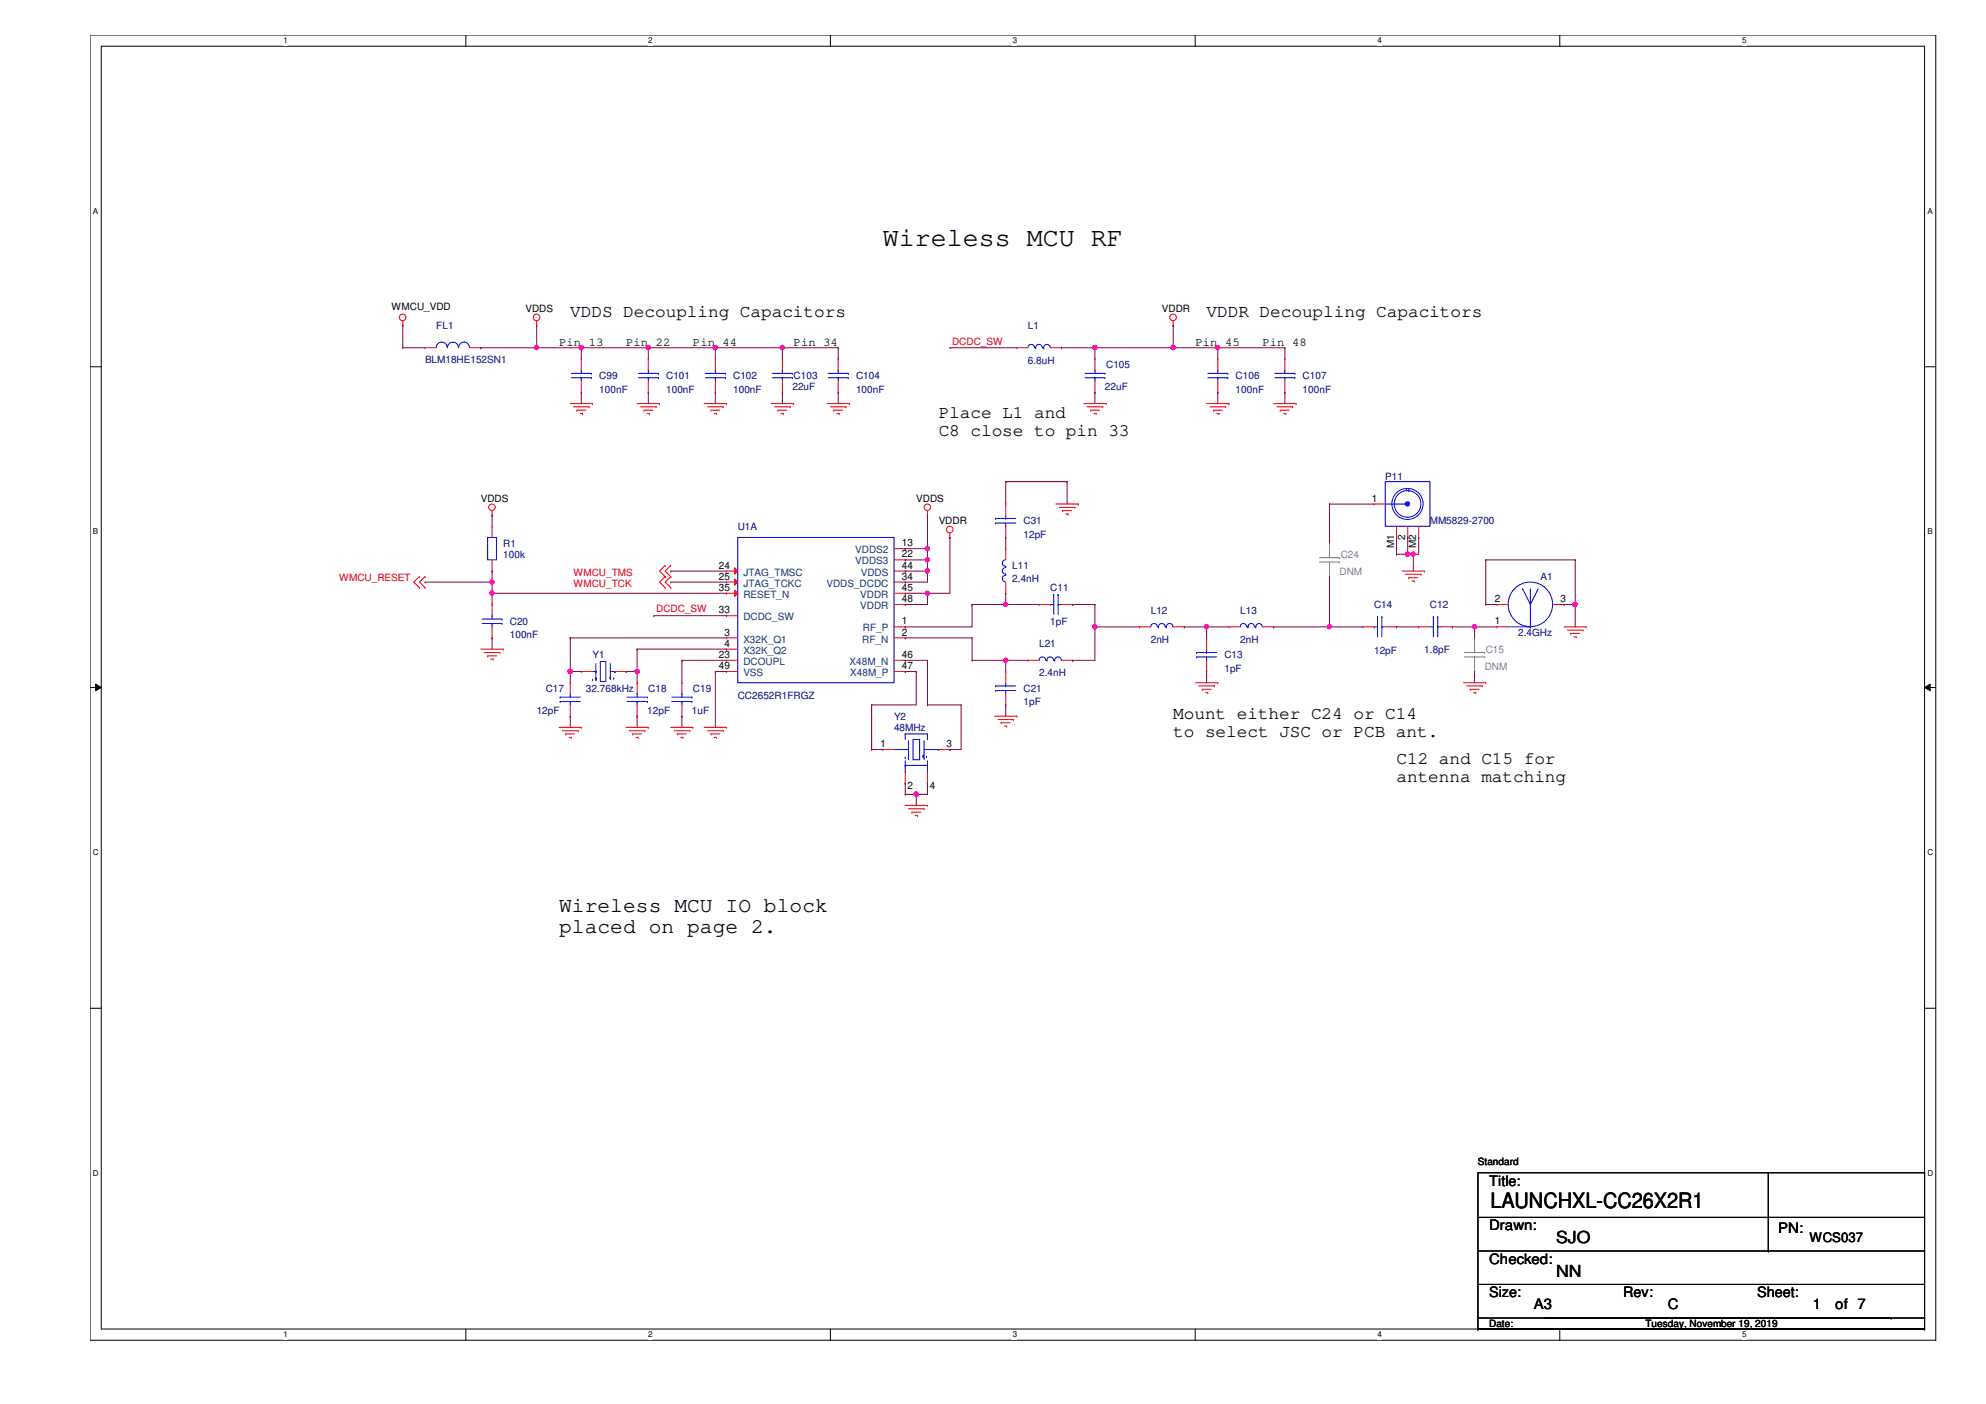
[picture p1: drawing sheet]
<svg xmlns="http://www.w3.org/2000/svg" width="420mm" height="297mm" viewBox="0 0 420 297" stroke-linecap="round" stroke-linejoin="round" font-family="sans-serif">
<path d="M19.1 7.4h390.4v276.1h-390.4zM21.4 9.8h385.8v271.4h-385.8z" fill="none" stroke="#000" stroke-width=".21"/>
<g fill="#fff">
<path d="M60 7.7h.9v1.9h-.9z"/>
<path d="M60 281.4h.9v1.9h-.9z"/>
</g>
<path d="M98.6 7.4v2.4M98.6 281.2v2.3" fill="none" stroke="#000" stroke-width=".21"/>
<g fill="#fff">
<path d="M137.1 7.7h.9v1.9h-.9z"/>
<path d="M137.1 281.4h.9v1.9h-.9z"/>
</g>
<path d="M175.7 7.4v2.4M175.7 281.2v2.3" fill="none" stroke="#000" stroke-width=".21"/>
<g fill="#fff">
<path d="M214.2 7.7h1v1.9h-1z"/>
<path d="M214.2 281.4h1v1.9h-1z"/>
</g>
<path d="M252.9 7.4v2.4M252.9 281.2v2.3" fill="none" stroke="#000" stroke-width=".21"/>
<g fill="#fff">
<path d="M291.4 7.7h1v1.9h-1z"/>
<path d="M291.4 281.4h1v1.9h-1z"/>
</g>
<path d="M330 7.4v2.4M330 281.2v2.3" fill="none" stroke="#000" stroke-width=".21"/>
<g fill="#fff">
<path d="M368.6 7.7h.9v1.9h-.9z"/>
<path d="M368.6 281.4h.9v1.9h-.9z"/>
<path d="M19.6 43.7h1.2v1.9h-1.2z"/>
<path d="M407.8 43.7h1.1v1.9h-1.1z"/>
<path d="M19.6 111.5h1.2v1.9h-1.2z"/>
<path d="M407.8 111.5h1.1v1.9h-1.1z"/>
</g>
<path d="M19.1 77.6h2.3M407.2 77.6h2.3" fill="none" stroke="#000" stroke-width=".21"/>
<g fill="#fff">
<path d="M19.6 179.4h1.3v1.9h-1.3z"/>
<path d="M407.8 179.4h1.2v1.9h-1.2z"/>
</g>
<path d="M19.1 145.5h2.3M20.2 144.7l1.2 .8-1.2 .6zM407.2 145.5l1.1-.8v1.4zM407.2 145.5h2.3" fill="none" stroke="#000" stroke-width=".21"/>
<path d="M20.2 144.7l1.2 .8-1.2 .6zM407.2 145.5l1.1-.8v1.4z" fill="#000"/>
<g fill="#fff">
<path d="M19.6 247.2h1.3v1.9h-1.3z"/>
<path d="M407.8 247.2h1.2v1.9h-1.2z"/>
</g>
<g fill="none" stroke="#000" stroke-width=".21">
<path d="M19.1 213.3h2.3M407.2 213.3h2.3M312.7 248.1h94.5v30.7h-94.5zM312.7 257.6h94.5M374.1 257.6h.1M374.1 248.1v16.6M407.2 257.6h.1M312.7 264.7h94.5M312.7 271.7h94.5M312.7 278.8v2.4M326.9 278.8h73.2M374.1 264.7h.1"/>
<path d="M400.1 278.8h.1M407.2 264.7h.1M407.2 271.7h.1M407.2 278.8h.1M407.2 278.8v2.4M312.7 281.2h.1M312.7 281.2h94.5M407.2 281.2h.1"/>
</g>
<g fill="none" stroke="#f00" stroke-width=".21">
<path d="M85.2 68.8h.1M85.2 67.9v.9M89.9 73.6h.1M89.9 73.6h2.4M99.4 73.6h2.3M101.7 73.6h.1M113.5 68.8h.1M113.5 67.9v.9M137.2 75.9h.1M137.2 75.9v2.4M151.3 75.9h.1M151.3 75.9v2.4"/>
<path d="M165.5 75.9h.1M165.5 75.9v2.4M177.3 75.9h.1M177.3 75.9v2.4M215.1 73.6h.1M215.1 73.6h2.4M222.2 73.6h2.4M224.6 73.6h.1M231.6 75.9h.1M231.6 75.9v2.4M248.2 68.8h.1M248.2 67.9v.9"/>
<path d="M257.6 75.9h.1M257.6 75.9v2.4M120.7 85.4h4.6M121.3 86.1h3.3M122 86.8h.1M122 86.8h2M122.8 87.5h.4M123.2 87.5h.1M124.6 86.1h.1M125.3 85.4h.1M134.8 85.4h4.7M135.5 86.1h3.3"/>
<path d="M136.2 86.8h.1M136.2 86.8h1.9M136.9 87.5h.5M137.2 83h.1M137.2 80.6v2.4M137.4 87.5h.1M138.8 86.1h.1M139.5 85.4h.1M149 85.4h4.7M149.7 86.1h3.3M150.4 86.8h.1M150.4 86.8h1.9"/>
<path d="M151.1 87.5h.5M151.3 83h.1M151.3 80.6v2.4M151.6 87.5h.1M153 86.1h.1M153.7 85.4h.1M163.2 85.4h4.7M163.9 86.1h3.3M164.5 86.8h.1M164.5 86.8h2M165.3 87.5h.4M165.5 83h.1"/>
<path d="M165.5 80.6v2.4M165.7 87.5h.1M167.2 86.1h.1M167.9 85.4h.1M175 85.4h4.7M175.7 86.1h3.3M176.4 86.8h.1M176.4 86.8h1.9M177.1 87.5h.4M177.3 83h.1M177.3 80.6v2.4M177.5 87.5h.1"/>
<path d="M179 86.1h.1M179.7 85.4h.1M229.3 85.4h4.7M230 86.1h3.3M230.7 86.8h.1M230.7 86.8h1.9M231.4 87.5h.5M231.6 83h.1M231.6 80.6v2.4M231.9 87.5h.1M233.3 86.1h.1M234 85.4h.1"/>
<path d="M255.3 85.4h4.7M256 86.1h3.3M256.7 86.8h.1M256.7 86.8h1.9M257.4 87.5h.5M257.6 83h.1M257.6 80.6v2.4M257.9 87.5h.1M259.3 86.1h.1M260 85.4h.1M269.5 85.4h4.7M270.2 86.1h3.3"/>
<path d="M270.8 86.8h.1M270.8 86.8h2M271.6 87.5h.4M272 87.5h.1M273.5 86.1h.1M274.2 85.4h.1M104.1 109h.1M104.1 108v1M140.7 119.6h.1M140.7 119.6l-1.2 1.2 1.2 1.2M141.9 119.6h.1M141.9 119.6l-1.2 1.2 1.2 1.2"/>
<path d="M196.2 109h.1M196.2 108v1M201 113.7h.1M201 112.8v.9M212.8 116.1h.1M212.8 113.7h.1M212.8 106.6h.1M212.8 106.6v2.4M212.8 111.3v2.4M212.8 116.1v2.3M223.4 106.6h4.7M224.1 107.4h3.3"/>
<path d="M224.8 108h.1M224.8 108h1.9M225.5 108.8h.5M226 108.8h.1M227.4 107.4h.1M228.1 106.6h.1M88.7 122h.1M88.7 124.3h.1M88.7 122l-1.2 1.1 1.2 1.2M89.9 122h.1M89.9 124.3h.1M89.9 122l-1.2 1.1 1.2 1.2"/>
<path d="M101.7 137.3h4.8M102.4 138h3.3M103.2 138.8h.1M103.2 138.8h1.8M103.8 139.4h.6M104.1 127.9h.1M104.1 135h.1M104.1 127.9v2.4M104.1 132.6v2.4M104.4 139.4h.1M105.7 138h.1M106.5 137.3h.1"/>
<path d="M140.7 122h.1M140.7 124.3h.1M140.7 122l-1.2 1.1 1.2 1.2M141.9 122h.1M141.9 124.3h.1M141.9 122l-1.2 1.1 1.2 1.2M212.8 125.5h.1M212.8 123.1v2.4M219.8 127.9h.1M219.8 127.9h2.4M224.6 127.9h2.3M226.9 127.9h.1"/>
<path d="M241.1 132.6h.1M241.1 132.6h2.4M248.2 132.6h2.4M250.6 132.6h.1M260 132.6h.1M260 132.6h2.4M267.1 132.6h2.4M269.5 132.6h.1M288.3 132.6h.1M288.3 132.6h2.4M293.1 132.6h2.3M295.4 132.6h.1"/>
<path d="M296.6 120.8h4.7M297.3 121.5h3.4M298 122.2h.1M298 122.2h1.9M298.7 122.9h.5M299.2 122.9h.1M300.1 132.6h.1M300.1 132.6h2.4M300.7 121.5h.1M301.3 120.8h.1M304.9 132.6h2.4M307.3 132.6h.1"/>
<path d="M316.7 127.9h.1M316.7 132.6h.1M316.7 132.6h2.4M316.7 127.9h2.4M328.5 127.9h2.4M330.9 127.9h.1M330.9 132.6h4.7M331.6 133.3h3.3M332.3 134h.1M332.3 134h1.9M333 134.7h.5M333.5 134.7h.1"/>
<path d="M334.9 133.3h.1M335.6 132.6h.1M118.3 153.9h4.7M119 154.6h3.3M119.7 155.3h.1M119.7 155.3h1.9M120.4 156h.5M120.7 144.4h.1M120.7 151.5h.1M120.7 144.4v2.4M120.7 149.1v2.4M120.9 156h.1"/>
<path d="M122.3 154.6h.1M123 153.9h.1M123 142.1h.1M123 142.1h2.3M130.1 142.1h2.4M132.5 142.1h.1M132.5 153.9h4.7M133.1 154.6h3.3M133.9 155.3h.1M133.9 155.3h1.9M134.6 156h.4M134.8 144.4h.1"/>
<path d="M134.8 151.5h.1M134.8 144.4v2.4M134.8 149.1v2.4M135 156h.1M136.4 154.6h.1M137.2 153.9h.1M141.9 153.9h4.7M142.6 154.6h3.3M143.3 155.3h.1M143.3 155.3h1.9M144 156h.5M144.5 156h.1"/>
<path d="M145.9 154.6h.1M146.6 153.9h.1M149 153.9h4.7M149.7 154.6h3.3M150.4 155.3h.1M150.4 155.3h1.9M151.1 156h.5M151.6 156h.1M153 154.6h.1M153.7 153.9h.1M186.8 158.6h.1M186.8 158.6h2.3"/>
<path d="M198.6 158.6h2.4M201 158.6h.1M210.4 151.5h4.7M211.1 152.2h3.3M211.8 152.9h.1M211.8 152.9h1.9M212.5 153.6h.5M212.8 149.1h.1M212.8 142.1h.1M212.8 142.1v2.3M212.8 146.8v2.3M213 153.6h.1"/>
<path d="M214.4 152.2h.1M215.1 151.5h.1M252.9 144.4h4.7M253.6 145.1h3.3M254.3 145.8h.1M254.3 145.8h1.9M255.1 146.6h.4M255.5 146.6h.1M256.9 145.1h.1M257.6 144.4h.1M309.6 144.4h4.7M310.3 145.1h3.3"/>
<path d="M311 145.8h.1M311 145.8h1.9M311.7 146.6h.5M312.2 146.6h.1M313.6 145.1h.1M314.3 144.4h.1M191.5 165.7h.1M191.5 170.4h4.7M191.5 163.3v2.4M192.2 171.1h3.3M192.9 171.8h.1M192.9 171.8h1.9"/>
<path d="M193.6 172.6h.5M194.1 172.6h.1M195.5 171.1h.1M196.2 170.4h.1M196.2 165.7h.1M196.2 163.3v2.4"/>
<circle cx="85.2" cy="67.1" r=".68"/>
<circle cx="113.5" cy="67.2" r=".7"/>
<circle cx="248.2" cy="67.2" r=".7"/>
<circle cx="104.1" cy="107.3" r=".69"/>
<circle cx="196.2" cy="107.3" r=".69"/>
<circle cx="200.9" cy="112" r=".7"/>
</g>
<g fill="none" stroke="#00f" stroke-width=".21">
<path d="M92.3 73.6a1.16 1.16 0 0 1 1.2-1.2 1.16 1.16 0 0 1 1.1 1.2M94.7 73.6a1.16 1.16 0 0 1 1.1-1.2 1.16 1.16 0 0 1 1.2 1.2M97 73.6a1.14 1.14 0 0 1 1.2-1.2 1.14 1.14 0 0 1 1.1 1.2M135 79.9h4.3M135 79h4.3M137.2 79.9h.1M137.2 78.3h.1M137.2 78.3v.7M137.2 79.9v.7M139.3 79.9h.1M139.3 79h.1M149.2 79.9h4.3"/>
<path d="M149.2 79h4.3M151.3 79.9h.1M151.3 78.3h.1M151.3 78.3v.7M151.3 79.9v.7M153.5 79.9h.1M153.5 79h.1M163.4 79.9h4.2M163.4 79h4.2M165.5 79.9h.1M165.5 78.3h.1M165.5 78.3v.7"/>
<path d="M165.5 79.9v.7M167.6 79.9h.1M167.6 79h.1M175.2 79.9h4.3M175.2 79h4.3M177.3 79.9h.1M177.3 78.3h.1M177.3 78.3v.7M177.3 79.9v.7M179.5 79.9h.1M179.5 79h.1M218.8 73.5a.68 .68 0 0 0-.7-.6 .68 .68 0 0 0-.6 .6v.1"/>
<path d="M218.9 73.6h.2M219.1 73.6h.1M220.5 73.5a.68 .68 0 0 0-.7-.6 .68 .68 0 0 0-.7 .6v.1M220.6 73.6h.2M220.8 73.6h.1M222.2 73.5a.68 .68 0 0 0-.7-.6 .68 .68 0 0 0-.7 .7M229.5 79.9h4.3M229.5 79h4.3M231.6 79.9h.1M231.6 78.3h.1M231.6 78.3v.7M231.6 79.9v.7"/>
<path d="M233.8 79.9h.1M233.8 79h.1M255.5 79.9h4.3M255.5 79h4.3M257.6 79.9h.1M257.6 78.3h.1M257.6 78.3v.7M257.6 79.9v.7M259.8 79.9h.1M259.8 79h.1M210.7 109.7h.1M210.7 110.7h.1"/>
<path d="M210.7 109.7h4.2M210.7 110.7h4.2M212.8 118.4a.68 .68 0 0 0-.8 .7 .68 .68 0 0 0 .8 .7M212.8 119.8v.3a.68 .68 0 0 0-.8 .7 .68 .68 0 0 0 .8 .7M212.8 119.8h.1M212.8 109.7h.1M212.8 111.3h.1M212.8 109v.7M212.8 110.7v.6M293.1 101.9h9.4v9.4h-9.4zM293.1 106.6h4.7M297.6 103.3h.1"/>
<path d="M297.6 103.3v.5M297.8 106.6h.1M298 103.8h.1M298 103.3v.5M102 131.9h4.2M102 131h4.2M104.1 131.9h.1M104.1 130.3h.1M104.1 130.3v.7M104.1 131.9v.7M106.2 131.9h.1M106.2 131h.1"/>
<path d="M127 140h1.2v4.2h-1.2zM212.8 121.5v.3a.68 .68 0 0 0-.8 .6 .68 .68 0 0 0 .8 .7M212.8 121.5h.1M222.2 127.9h.1M222.2 127.9h.7M222.9 125.8h.1M222.9 125.8v4.2M223.9 125.8h.1M223.9 127.9h.1M223.9 125.8v4.2M223.9 127.9h.7M244.8 132.6a.68 .68 0 0 0-.7-.7 .68 .68 0 0 0-.6 .7"/>
<path d="M244.9 132.6h.2M245.1 132.6h.1M246.5 132.6a.68 .68 0 0 0-.7-.7 .68 .68 0 0 0-.7 .7M246.5 132.6h.3M246.8 132.6h.1M248.1 132.6a.68 .68 0 0 0-.7-.7 .68 .68 0 0 0-.6 .7M263.7 132.6a.68 .68 0 0 0-.7-.7 .68 .68 0 0 0-.6 .7M263.8 132.6h.2M264 132.6h.1M265.4 132.6a.68 .68 0 0 0-.7-.7 .68 .68 0 0 0-.7 .7M265.4 132.6h.3M265.7 132.6h.1"/>
<path d="M267 132.6a.68 .68 0 0 0-.7-.7 .68 .68 0 0 0-.6 .7M290.7 132.6h.1M290.7 132.6h.7M291.4 130.5h.1M291.4 130.5v4.2M292.4 130.5h.1M292.4 132.6h.1M292.4 132.6h.7M292.4 130.5v4.2M302.5 132.6h.7M303.2 132.6h.1M303.2 130.5h.1"/>
<path d="M303.2 130.5v4.2M304.2 130.5h.1M304.2 132.6h.1M304.2 132.6h.7M304.2 130.5v4.2M319.1 132.6h4.7M322.1 124.6h.1M322.1 124.6l1.7 3.3M323.8 132.6h.1M323.8 127.9h.1M323.8 124.6v8M325.4 124.6l-1.6 3.3"/>
<path d="M118.5 148.4h.1M118.5 147.5h.1M118.5 148.4h4.3M118.5 147.5h4.3M120.7 148.4h.1M120.7 146.8h.1M120.7 146.8v.7M120.7 148.4v.7M125.3 143.7h.1M125.3 142.1h.8M126.1 142.1h.1M126.1 143.5h.1"/>
<path d="M126.1 143.7h.1M126.1 140.4v3.3M129.1 143.5h.1M129.1 143.3h.1M129.1 142.1h1M129.1 140.4v3.1M129.8 143.5h.1M130.1 142.1h.1M132.7 148.4h4.2M132.7 147.5h4.2M134.8 148.4h.1M134.8 146.8h.1"/>
<path d="M134.8 146.8v.7M134.8 148.4v.7M136.9 148.4h.1M136.9 147.5h.1M189.1 158.6h3.1M191.5 155.3h.1M191.5 156.3h.1M191.5 155.3h4.7v1M191.5 155.3v1M192.2 158.6h.1M192.2 156.7v3.8M193.2 156.5h1.4v4.2h-1.4z"/>
<path d="M195.3 159.8h.1M195.5 158.6h3.1M195.5 156.7v3.8M196.2 156.3h.1M198.6 158.6h.1M210.7 145.1h.1M210.7 146.1h.1M210.7 145.1h4.2M210.7 146.1h4.2M212.8 145.1h.1M212.8 146.8h.1M212.8 144.4v.7"/>
<path d="M212.8 146.1v.7M191.5 160.2h.1M191.5 161.9h.1M191.5 163.3h.1M191.5 161v2.3M191.5 161.9h4.7M192.2 160.2h.1M192.2 160h.1M192.2 160.5h.1M195.3 160h.1M195.5 160.5h.1M196 160h.1"/>
<path d="M196.2 163.3h.1M196.2 161.9h.1M196.2 161v2.3"/>
<circle cx="297.8" cy="106.6" r="3.3"/>
<circle cx="297.8" cy="106.6" r="2.82"/>
<circle cx="323.7" cy="127.9" r="4.7"/>
</g>
<path d="M279.1 118.9h4.3M279.1 118h4.3M281.3 118.9h.1M281.3 117.3h.1M281.3 114.9h.1M281.3 114.9v3.1M281.3 118.9v3.1M283.4 118.9h.1M283.4 118h.1M281.3 122h.1" fill="none" stroke="#808080" stroke-width=".21"/>
<circle cx="297.8" cy="106.6" r=".46" fill="#00f"/>
<g fill="none" stroke="#00f" stroke-width=".21">
<path d="M120.9 79.9h4.2M120.9 79h4.2M123 79.9h.1M123 78.3h.1M123 78.3v.7M123 79.9v.7M125.1 79.9h.1M125.1 79h.1M269.7 79.9h4.2M269.7 79h4.2M271.8 79.9h.1M271.8 78.3h.1"/>
<path d="M271.8 78.3v.7M271.8 79.9v.7M273.9 79.9h.1M273.9 79h.1M156.1 113.7h33v30.7h-33zM253.2 138h.1M253.2 139h.1M253.2 138h4.2M253.2 139h4.2M255.3 138h.1M255.3 139.7h.1M255.3 137.3v.7"/>
<path d="M255.3 139v.7M142.1 148.4h4.3M142.1 147.5h4.3M144.3 148.4h.1M144.3 146.8h.1M144.3 146.8v.7M144.3 148.4v.7M146.4 148.4h.1M146.4 147.5h.1"/>
<circle cx="297.8" cy="106.6" r=".46"/>
</g>
<g fill="none" stroke="#f00" stroke-width=".21">
<path d="M123 75.9h.1M123 75.9v2.4M271.8 75.9h.1M271.8 75.9v2.4M123 83h.1M123 80.6v2.4M271.8 83h.1M271.8 80.6v2.4M290.7 106.6h.1M290.7 106.6h2.4M295.4 113.7h.1M295.4 111.3v2.4"/>
<path d="M297.8 113.7h.1M297.8 111.3v2.4M300.1 113.7h.1M300.1 111.3v2.4M255.3 135h.1M255.3 135v2.3M255.3 139.7v2.4M144.3 144.4h.1M144.3 151.5h.1M144.3 144.4v2.4M144.3 149.1v2.4M255.3 142.1h.1"/>
</g>
<path d="M309.8 139h4.3M309.8 138h4.3M312 139h.1M312 137.3h.1M312 135h.1M312 135v3M312 139v3.1M314.1 139h.1M314.1 138h.1M312 142.1h.1" fill="none" stroke="#808080" stroke-width=".21"/>
<path d="M155.4 120.1l.7 .7-.7 .7z" fill="#f00"/>
<path d="M153.7 120.8h.1M153.7 120.8h2.4M155.4 120.1l.7 .7-.7 .7z" fill="none" stroke="#f00" stroke-width=".21"/>
<path d="M155.4 122.5l.7 .6-.7 .7z" fill="#f00"/>
<path d="M153.7 123.1h.1M153.7 123.1h2.4M155.4 122.5l.7 .6-.7 .7z" fill="none" stroke="#f00" stroke-width=".21"/>
<path d="M155.4 124.8l.7 .7-.7 .7z" fill="#f00"/>
<g fill="none" stroke="#f00" stroke-width=".21">
<path d="M104.1 111.3h.1M104.1 111.3v2.4M104.1 118.4v2.4M189.1 116.1h2.4M189.1 118.4h2.4M191.5 116.1h.1M191.5 118.4h.1M104.1 120.8h.1M153.7 125.5h.1M153.7 130.3h.1M153.7 135h.1M153.7 137.3h.1"/>
<path d="M153.7 139.7h.1M153.7 125.5h2.4M153.7 130.3h2.4M153.7 135h2.4M153.7 137.3h2.4M153.7 139.7h2.4M155.4 124.8l.7 .7-.7 .7zM189.1 125.5h2.4M189.1 135h2.4M189.1 139.7h2.4M189.1 120.8h2.4M189.1 123.1h2.4"/>
<path d="M189.1 127.9h2.4M189.1 132.6h2.4M191.5 120.8h.1M191.5 123.1h.1M191.5 125.5h.1M191.5 127.9h.1M191.5 132.6h.1M191.5 135h.1M191.5 139.7h.1M217.5 139.7h.1M217.5 139.7h2.3M224.6 139.7h2.3"/>
<path d="M226.9 139.7h.1M153.7 142.1h.1M153.7 142.1h2.4M189.1 142.1h2.4M191.5 142.1h.1"/>
</g>
<path d="M103.2 113.7h1.8v4.7h-1.8zM219.8 139.7a.7 .7 0 0 1 .7-.7 .7 .7 0 0 1 .7 .7M221.3 139.7h.2M221.5 139.7a.7 .7 0 0 1 .7-.7 .7 .7 0 0 1 .7 .7M221.5 139.7h.1M222.9 139.7h.2M223.1 139.7a.7 .7 0 0 1 .7-.7 .7 .7 0 0 1 .7 .7M223.1 139.7h.1" fill="none" stroke="#00f" stroke-width=".21"/>
<path d="M89.9 123.1h.1M89.9 123.1h14.2M141.9 120.8h.1M141.9 123.1h.1M141.9 120.8h11.8M141.9 123.1h11.8" fill="none" stroke="#800040" stroke-width=".21"/>
<circle cx="104.1" cy="123.1" r=".46" fill="#f0f"/>
<circle cx="104.1" cy="123.1" r=".46" fill="none" stroke="#f0f" stroke-width=".21"/>
<path d="M257.6 73.6h.1M257.6 73.6h14.2" fill="none" stroke="#800040" stroke-width=".21"/>
<circle cx="257.6" cy="73.5" r=".46" fill="#f0f"/>
<circle cx="257.6" cy="73.5" r=".46" fill="none" stroke="#f0f" stroke-width=".21"/>
<g fill="none" stroke="#800040" stroke-width=".21">
<path d="M101.7 73.6h.1M101.7 73.6h11.8M201 73.6h.1M201 73.6h14.1M224.6 73.6h.1M224.6 73.6h7M248.2 73.6h.1M248.2 68.8h.1M248.2 73.6h9.4M248.2 68.8v4.8M257.6 73.6h.1M257.6 73.6v2.3"/>
<path d="M271.8 73.6h.1M271.8 73.6v2.3M257.6 83h.1M257.6 83v2.4M271.8 83h.1M271.8 83v2.4M138.3 130.3h.1M138.3 130.3h15.4M212.8 139.7h.1M212.8 139.7v2.4M212.8 139.7h4.7M203.3 149.1h.1"/>
<path d="M203.3 149.1v9.5"/>
</g>
<circle cx="212.7" cy="139.7" r=".45" fill="#f0f"/>
<circle cx="212.7" cy="139.7" r=".45" fill="none" stroke="#f0f" stroke-width=".21"/>
<path d="M212.8 127.9h.1M212.8 127.9h7" fill="none" stroke="#800040" stroke-width=".21"/>
<circle cx="212.7" cy="127.9" r=".45" fill="#f0f"/>
<circle cx="212.7" cy="127.9" r=".45" fill="none" stroke="#f0f" stroke-width=".21"/>
<g fill="none" stroke="#800040" stroke-width=".21">
<path d="M212.8 113.7h.1M212.8 113.7v2.4M205.7 127.9h.1M205.7 139.7h.1M205.7 135h.1M205.7 127.9v4.7M205.7 135v4.7M205.7 139.7h7.1M212.8 125.5h.1M212.8 125.5v2.4h-7.1M226.9 139.7h.1M226.9 127.9h.1"/>
<path d="M226.9 127.9h4.7M231.6 127.9h.1M231.6 132.6h.1M231.6 127.9v11.8h-4.7M231.6 132.6h9.5M212.8 149.1h.1M212.8 149.1v2.4"/>
</g>
<circle cx="231.6" cy="132.6" r=".46" fill="#f0f"/>
<circle cx="231.6" cy="132.6" r=".46" fill="none" stroke="#f0f" stroke-width=".21"/>
<path d="M255.3 132.6h.1M255.3 132.6v2.4" fill="none" stroke="#800040" stroke-width=".21"/>
<circle cx="255.2" cy="132.6" r=".46" fill="#f0f"/>
<circle cx="255.2" cy="132.6" r=".46" fill="none" stroke="#f0f" stroke-width=".21"/>
<path d="M250.6 132.6h.1M250.6 132.6h9.4M255.3 132.6h.1M312 132.6h.1M312 132.6h4.7M255.3 142.1h.1M255.3 142.1v2.3" fill="none" stroke="#800040" stroke-width=".21"/>
<circle cx="311.9" cy="132.6" r=".47" fill="#f0f"/>
<circle cx="311.9" cy="132.6" r=".47" fill="none" stroke="#f0f" stroke-width=".21"/>
<g fill="none" stroke="#800040" stroke-width=".21">
<path d="M314.3 118.4h.1M314.3 118.4h18.9M314.3 118.4v9.5M333.2 118.4h.1M333.2 118.4v14.2M307.3 132.6h.1M307.3 132.6h4.7M312 132.6h.1M312 132.6v2.4M314.3 127.9h.1M314.3 127.9h2.4M333.2 127.9h.1"/>
<path d="M312 142.1h.1M312 142.1v2.3"/>
</g>
<circle cx="333.2" cy="127.9" r=".46" fill="#f0f"/>
<circle cx="333.2" cy="127.9" r=".46" fill="none" stroke="#f0f" stroke-width=".21"/>
<g fill="none" stroke="#800040" stroke-width=".21">
<path d="M120.7 135h.1M120.7 135v7.1M120.7 135h33M144.3 139.7h.1M144.3 139.7h9.4M144.3 139.7v4.7M330.9 127.9h.1M330.9 127.9h2.3M120.7 142.1h.1M120.7 142.1h2.3M132.5 142.1h.1M132.5 142.1h2.3"/>
<path d="M151.3 142.1h.1M151.3 142.1v11.8M151.3 142.1h2.4"/>
</g>
<circle cx="134.8" cy="142" r=".46" fill="#f0f"/>
<circle cx="134.8" cy="142" r=".46" fill="none" stroke="#f0f" stroke-width=".21"/>
<path d="M134.8 137.3h.1M134.8 137.3h18.9M134.8 137.3v4.8M269.5 132.6h.1M269.5 132.6h11.8M120.7 142.1h.1M120.7 142.1v2.3" fill="none" stroke="#800040" stroke-width=".21"/>
<circle cx="120.6" cy="142" r=".46" fill="#f0f"/>
<circle cx="120.6" cy="142" r=".46" fill="none" stroke="#f0f" stroke-width=".21"/>
<g fill="none" stroke="#800040" stroke-width=".21">
<path d="M85.2 73.6h.1M85.2 68.8h.1M85.2 73.6h4.7M85.2 68.8v4.8M104.1 109h.1M104.1 109v2.3M104.1 120.8h.1M104.1 135h.1M104.1 125.5h.1M104.1 120.8v2.3M104.1 135v2.3M104.1 125.5h49.6"/>
<path d="M191.5 135h.1M191.5 132.6h.1M191.5 139.7h.1M191.5 135h14.2M191.5 132.6h14.2M191.5 139.7h4.7M196.2 139.7h.1M196.2 139.7v9.4M134.8 142.1h.1M134.8 142.1v2.3M196.2 149.1h.1M196.2 149.1h7.1"/>
<path d="M201 158.6h.1M201 158.6h2.3M191.5 165.7h.1M191.5 165.7v2.4M196.2 165.7h.1M196.2 165.7v2.4"/>
</g>
<circle cx="104.1" cy="125.5" r=".45" fill="#f0f"/>
<circle cx="104.1" cy="125.5" r=".45" fill="none" stroke="#f0f" stroke-width=".21"/>
<path d="M231.6 73.6h.1M231.6 73.6v2.3M231.6 83h.1M231.6 83v2.4M196.2 109h.1M196.2 109v7.1M104.1 123.1h.1M104.1 125.5h.1M104.1 123.1v4.8" fill="none" stroke="#800040" stroke-width=".21"/>
<circle cx="196.2" cy="116.1" r=".45" fill="#f0f"/>
<circle cx="196.2" cy="116.1" r=".45" fill="none" stroke="#f0f" stroke-width=".21"/>
<path d="M191.5 116.1h.1M191.5 118.4h.1M191.5 116.1h4.7M191.5 118.4h4.7M196.2 116.1h.1M196.2 118.4h.1M196.2 116.1v4.7M191.5 123.1h.1M191.5 123.1h4.7" fill="none" stroke="#800040" stroke-width=".21"/>
<circle cx="196.2" cy="118.4" r=".45" fill="#f0f"/>
<circle cx="196.2" cy="118.4" r=".45" fill="none" stroke="#f0f" stroke-width=".21"/>
<path d="M191.5 120.8h.1M191.5 120.8h4.7" fill="none" stroke="#800040" stroke-width=".21"/>
<circle cx="196.2" cy="120.8" r=".46" fill="#f0f"/>
<circle cx="196.2" cy="120.8" r=".46" fill="none" stroke="#f0f" stroke-width=".21"/>
<path d="M191.5 125.5h.1M191.5 125.5h4.7M196.2 120.8h.1M196.2 120.8v2.3" fill="none" stroke="#800040" stroke-width=".21"/>
<circle cx="196.2" cy="125.5" r=".45" fill="#f0f"/>
<circle cx="196.2" cy="125.5" r=".45" fill="none" stroke="#f0f" stroke-width=".21"/>
<path d="M165.5 73.6h.1M165.5 73.6v2.3M165.5 73.6h11.8M177.3 73.6h.1M177.3 73.6v2.3M201 113.7h.1M201 113.7v11.8h-4.8M191.5 127.9h.1M196.2 125.5h.1M196.2 125.5v2.4h-4.7" fill="none" stroke="#800040" stroke-width=".21"/>
<circle cx="165.5" cy="73.5" r=".46" fill="#f0f"/>
<circle cx="165.5" cy="73.5" r=".46" fill="none" stroke="#f0f" stroke-width=".21"/>
<path d="M123 73.6h.1M123 73.6v2.3M123 73.6h42.5M137.2 73.6h.1M151.3 73.6h.1M151.3 73.6v2.3" fill="none" stroke="#800040" stroke-width=".21"/>
<circle cx="151.3" cy="73.5" r=".46" fill="#f0f"/>
<circle cx="151.3" cy="73.5" r=".46" fill="none" stroke="#f0f" stroke-width=".21"/>
<circle cx="137.1" cy="73.5" r=".46" fill="#f0f"/>
<circle cx="137.1" cy="73.5" r=".46" fill="none" stroke="#f0f" stroke-width=".21"/>
<path d="M113.5 68.8h.1M113.5 73.6h.1M113.5 68.8v4.8M113.5 73.6h9.5M137.2 73.6h.1M137.2 73.6v2.3" fill="none" stroke="#800040" stroke-width=".21"/>
<circle cx="123" cy="73.5" r=".47" fill="#f0f"/>
<circle cx="123" cy="73.5" r=".47" fill="none" stroke="#f0f" stroke-width=".21"/>
<circle cx="113.5" cy="73.5" r=".46" fill="#f0f"/>
<circle cx="113.5" cy="73.5" r=".46" fill="none" stroke="#f0f" stroke-width=".21"/>
<path d="M231.6 73.6h.1M231.6 73.6h16.6" fill="none" stroke="#800040" stroke-width=".21"/>
<circle cx="248.2" cy="73.5" r=".46" fill="#f0f"/>
<circle cx="248.2" cy="73.5" r=".46" fill="none" stroke="#f0f" stroke-width=".21"/>
<circle cx="231.6" cy="73.5" r=".46" fill="#f0f"/>
<circle cx="231.6" cy="73.5" r=".46" fill="none" stroke="#f0f" stroke-width=".21"/>
<g fill="none" stroke="#800040" stroke-width=".21">
<path d="M120.7 151.5h.1M120.7 151.5v2.4M134.8 151.5h.1M134.8 151.5v2.4M144.3 151.5h.1M144.3 151.5v2.4M184.4 149.1h.1M184.4 158.6h.1M184.4 149.1v9.5M184.4 158.6h2.4M191.5 142.1h.1M191.5 142.1h2.3"/>
<path d="M193.8 142.1h.1M193.8 142.1v7h-9.4M191.5 168.1h.1M191.5 168.1h4.7M193.8 168.1h.1M193.8 168.1v2.3"/>
</g>
<circle cx="193.8" cy="168" r=".47" fill="#f0f"/>
<circle cx="193.8" cy="168" r=".47" fill="none" stroke="#f0f" stroke-width=".21"/>
<path d="M281.3 122h.1M281.3 122v10.6" fill="none" stroke="#800040" stroke-width=".21"/>
<circle cx="281.2" cy="132.6" r=".46" fill="#f0f"/>
<circle cx="281.2" cy="132.6" r=".46" fill="none" stroke="#f0f" stroke-width=".21"/>
<path d="M281.3 106.6h.1M281.3 106.6h9.4M281.3 106.6v8.3M297.8 113.7h.1M297.8 113.7v3.6" fill="none" stroke="#800040" stroke-width=".21"/>
<circle cx="297.8" cy="117.2" r=".46" fill="#f0f"/>
<circle cx="297.8" cy="117.2" r=".46" fill="none" stroke="#f0f" stroke-width=".21"/>
<path d="M299 117.3h.1M300.1 113.7h.1M300.1 113.7v3.6h-1.1" fill="none" stroke="#800040" stroke-width=".21"/>
<circle cx="299" cy="117.2" r=".46" fill="#f0f"/>
<circle cx="299" cy="117.2" r=".46" fill="none" stroke="#f0f" stroke-width=".21"/>
<g fill="none" stroke="#800040" stroke-width=".21">
<path d="M123 83h.1M123 83v2.4M137.2 83h.1M137.2 83v2.4M151.3 83h.1M151.3 83v2.4M165.5 83h.1M165.5 83v2.4M177.3 83h.1M177.3 83v2.4M212.8 101.9h.1M212.8 101.9h13"/>
<path d="M212.8 101.9v4.7M225.8 101.9h.1M225.8 101.9v4.7M295.4 113.7h.1M295.4 117.3h.1M295.4 113.7v3.6M295.4 117.3h3.6M297.8 117.3h.1M299 117.3h.1M299 117.3v3.5M281.3 132.6h.1M281.3 132.6h7"/>
<path d="M295.4 132.6h.1M295.4 132.6h4.7"/>
</g>
<circle cx="104.1" cy="123.1" r=".46" fill="#f0f"/>
<circle cx="104.1" cy="123.1" r=".46" fill="none" stroke="#f0f" stroke-width=".21"/>
<circle cx="257.6" cy="73.5" r=".46" fill="#f0f"/>
<circle cx="257.6" cy="73.5" r=".46" fill="none" stroke="#f0f" stroke-width=".21"/>
<circle cx="212.7" cy="139.7" r=".45" fill="#f0f"/>
<circle cx="212.7" cy="139.7" r=".45" fill="none" stroke="#f0f" stroke-width=".21"/>
<circle cx="212.7" cy="127.9" r=".45" fill="#f0f"/>
<circle cx="212.7" cy="127.9" r=".45" fill="none" stroke="#f0f" stroke-width=".21"/>
<circle cx="231.6" cy="132.6" r=".46" fill="#f0f"/>
<circle cx="231.6" cy="132.6" r=".46" fill="none" stroke="#f0f" stroke-width=".21"/>
<circle cx="255.2" cy="132.6" r=".46" fill="#f0f"/>
<circle cx="255.2" cy="132.6" r=".46" fill="none" stroke="#f0f" stroke-width=".21"/>
<circle cx="311.9" cy="132.6" r=".47" fill="#f0f"/>
<circle cx="311.9" cy="132.6" r=".47" fill="none" stroke="#f0f" stroke-width=".21"/>
<circle cx="333.2" cy="127.9" r=".46" fill="#f0f"/>
<circle cx="333.2" cy="127.9" r=".46" fill="none" stroke="#f0f" stroke-width=".21"/>
<circle cx="134.8" cy="142" r=".46" fill="#f0f"/>
<circle cx="134.8" cy="142" r=".46" fill="none" stroke="#f0f" stroke-width=".21"/>
<circle cx="120.6" cy="142" r=".46" fill="#f0f"/>
<circle cx="120.6" cy="142" r=".46" fill="none" stroke="#f0f" stroke-width=".21"/>
<circle cx="104.1" cy="125.5" r=".45" fill="#f0f"/>
<circle cx="104.1" cy="125.5" r=".45" fill="none" stroke="#f0f" stroke-width=".21"/>
<circle cx="196.2" cy="116.1" r=".45" fill="#f0f"/>
<circle cx="196.2" cy="116.1" r=".45" fill="none" stroke="#f0f" stroke-width=".21"/>
<circle cx="196.2" cy="118.4" r=".45" fill="#f0f"/>
<circle cx="196.2" cy="118.4" r=".45" fill="none" stroke="#f0f" stroke-width=".21"/>
<circle cx="196.2" cy="120.8" r=".46" fill="#f0f"/>
<circle cx="196.2" cy="120.8" r=".46" fill="none" stroke="#f0f" stroke-width=".21"/>
<circle cx="196.2" cy="125.5" r=".45" fill="#f0f"/>
<circle cx="196.2" cy="125.5" r=".45" fill="none" stroke="#f0f" stroke-width=".21"/>
<circle cx="165.5" cy="73.5" r=".46" fill="#f0f"/>
<circle cx="165.5" cy="73.5" r=".46" fill="none" stroke="#f0f" stroke-width=".21"/>
<circle cx="151.3" cy="73.5" r=".46" fill="#f0f"/>
<circle cx="151.3" cy="73.5" r=".46" fill="none" stroke="#f0f" stroke-width=".21"/>
<circle cx="137.1" cy="73.5" r=".46" fill="#f0f"/>
<circle cx="137.1" cy="73.5" r=".46" fill="none" stroke="#f0f" stroke-width=".21"/>
<circle cx="123" cy="73.5" r=".47" fill="#f0f"/>
<circle cx="123" cy="73.5" r=".47" fill="none" stroke="#f0f" stroke-width=".21"/>
<circle cx="113.5" cy="73.5" r=".46" fill="#f0f"/>
<circle cx="113.5" cy="73.5" r=".46" fill="none" stroke="#f0f" stroke-width=".21"/>
<circle cx="248.2" cy="73.5" r=".46" fill="#f0f"/>
<circle cx="248.2" cy="73.5" r=".46" fill="none" stroke="#f0f" stroke-width=".21"/>
<circle cx="231.6" cy="73.5" r=".46" fill="#f0f"/>
<circle cx="231.6" cy="73.5" r=".46" fill="none" stroke="#f0f" stroke-width=".21"/>
<circle cx="193.8" cy="168" r=".47" fill="#f0f"/>
<circle cx="193.8" cy="168" r=".47" fill="none" stroke="#f0f" stroke-width=".21"/>
<circle cx="281.2" cy="132.6" r=".46" fill="#f0f"/>
<circle cx="281.2" cy="132.6" r=".46" fill="none" stroke="#f0f" stroke-width=".21"/>
<circle cx="297.8" cy="117.2" r=".46" fill="#f0f"/>
<circle cx="297.8" cy="117.2" r=".46" fill="none" stroke="#f0f" stroke-width=".21"/>
<circle cx="299" cy="117.2" r=".46" fill="#f0f"/>
<circle cx="299" cy="117.2" r=".46" fill="none" stroke="#f0f" stroke-width=".21"/>
<text font-size="5.6" x="186.8" y="52.1">Wireless MCU RF</text>
<g font-size="4.5">
<text x="118.3" y="192.9">Wireless MCU IO block</text>
<text x="118.3" y="197.4">placed on page 2.</text>
<text x="315.3" y="255.5">LAUNCHXL-CC26X2R1</text>
</g>
<g font-size="3.8">
<text x="120.6" y="67.1">VDDS Decoupling Capacitors</text>
<text x="255.3" y="67.1">VDDR Decoupling Capacitors</text>
<text x="198.6" y="88.4">Place L1 and</text>
<text x="198.6" y="92.2">C8 close to pin 33</text>
<text x="248.2" y="152.2">Mount either C24 or C14</text>
<text x="248.2" y="156">to select JSC or PCB ant.</text>
<text x="295.4" y="161.6">C12 and C15 for</text>
<text x="295.4" y="165.4">antenna matching</text>
</g>
<g font-size="3.5">
<text x="329.2" y="263.1">SJO</text>
<text x="329.2" y="270.2">NN</text>
</g>
<g font-size="3">
<text x="315" y="250.9">Title:</text>
<text x="315" y="260.3">Drawn:</text>
<text x="376.2" y="260.8">PN:</text>
<text x="315" y="267.4">Checked:</text>
<text x="315" y="274.5">Size:</text>
<text x="343.4" y="274.5">Rev:</text>
<text x="371.7" y="274.5">Sheet:</text>
<text x="324.5" y="276.9">A3</text>
<text x="352.8" y="276.9">C</text>
<text x="383.5" y="276.9">1</text>
<text x="388.3" y="276.9">of 7</text>
</g>
<text font-size="2.8" x="382.8" y="262.7">WCS037</text>
<g font-size="2.6">
<text x="118.3" y="73.3">Pin 13</text>
<text x="132.5" y="73.3">Pin 22</text>
<text x="146.6" y="73.3">Pin 44</text>
<text x="167.9" y="73.3">Pin 34</text>
<text x="252.9" y="73.3">Pin 45</text>
<text x="267.1" y="73.3">Pin 48</text>
</g>
<g font-size="2.1">
<text x="82.8" y="65.6">WMCU_VDD</text>
<text x="111.2" y="66">VDDS</text>
<text x="245.8" y="66">VDDR</text>
<text x="101.7" y="106.2">VDDS</text>
<text x="193.8" y="106.2">VDDS</text>
<text x="290.2" y="106.1">1</text>
<text x="198.6" y="111">VDDR</text>
<text x="190.8" y="115.6">13</text>
<text x="190.8" y="117.9">22</text>
<text x="294.9" y="116" transform="rotate(-90 294.9 116)">M1</text>
<text x="297.3" y="114.2" transform="rotate(-90 297.3 114.2)">2</text>
<text x="299.6" y="116" transform="rotate(-90 299.6 116)">M2</text>
<text x="152.1" y="120.3">24</text>
<text x="152.1" y="122.6">25</text>
<text x="152.1" y="125">35</text>
<text x="190.8" y="120.3">44</text>
<text x="190.8" y="122.6">34</text>
<text x="190.8" y="125">45</text>
<text x="152.1" y="129.8">33</text>
<text x="190.8" y="127.4">48</text>
<text x="316.2" y="127.4">2</text>
<text x="330.2" y="127.4">3</text>
<text x="153.2" y="134.5">3</text>
<text x="153.2" y="136.8">4</text>
<text x="190.8" y="132.1">1</text>
<text x="190.8" y="134.5">2</text>
<text x="316.2" y="132.1">1</text>
<text x="152.1" y="139.2">23</text>
<text x="152.1" y="141.6">49</text>
<text x="190.8" y="139.2">46</text>
<text x="190.8" y="141.6">47</text>
<text x="186.3" y="158.1">1</text>
<text x="200.2" y="158.1">3</text>
<text x="192" y="166.9">2</text>
<text x="196.7" y="166.9">4</text>
<text x="312.7" y="246.5">Standard</text>
<text x="315" y="280.8">Date:</text>
<text x="348.1" y="280.8">Tuesday, November 19, 2019</text>
</g>
<g font-size="2.1" fill="#000080">
<text x="92.3" y="69.6">FL1</text>
<text x="217.5" y="69.6">L1</text>
<text x="89.9" y="76.7">BLM18HE152SN1</text>
<text x="217.5" y="76.9">6.8uH</text>
<text x="234" y="77.9">C105</text>
<text x="126.8" y="80.2">C99</text>
<text x="126.8" y="83.1">100nF</text>
<text x="140.9" y="80.2">C101</text>
<text x="140.9" y="83.1">100nF</text>
<text x="155.1" y="80.2">C102</text>
<text x="155.1" y="83.1">100nF</text>
<text x="167.6" y="82.6">22uF</text>
<text x="167.9" y="80.2">C103</text>
<text x="181.1" y="80.2">C104</text>
<text x="181.1" y="83.1">100nF</text>
<text x="233.8" y="82.6">22uF</text>
<text x="261.4" y="80.2">C106</text>
<text x="261.4" y="83.1">100nF</text>
<text x="275.6" y="80.2">C107</text>
<text x="275.6" y="83.1">100nF</text>
<text x="293.1" y="101.5">P11</text>
<text x="156.1" y="112.1">U1A</text>
<text x="216.5" y="111">C31</text>
<text x="216.5" y="113.8">12pF</text>
<text x="302.5" y="111">MM5829-2700</text>
<text x="106.5" y="115.7">R1</text>
<text x="106.5" y="118">100k</text>
<text x="214.2" y="120.4">L11</text>
<text x="214.2" y="123.2">2.4nH</text>
<text x="222.2" y="125.1">C11</text>
<text x="325.9" y="122.8">A1</text>
<text x="243.5" y="129.8">L12</text>
<text x="262.4" y="129.8">L13</text>
<text x="290.7" y="128.7">C14</text>
<text x="302.5" y="128.7">C12</text>
<text x="107.9" y="132.2">C20</text>
<text x="107.9" y="135">100nF</text>
<text x="219.8" y="136.9">L21</text>
<text x="222.2" y="132.2">1pF</text>
<text x="243.5" y="136">2nH</text>
<text x="262.4" y="136">2nH</text>
<text x="321.2" y="134.6">2.4GHz</text>
<text x="125.3" y="139.3">Y1</text>
<text x="219.8" y="143">2.4nH</text>
<text x="259" y="139.3">C13</text>
<text x="259" y="142.1">1pF</text>
<text x="290.7" y="138.3">12pF</text>
<text x="301.3" y="138.1">1.8pF</text>
<text x="115.4" y="146.4">C17</text>
<text x="124" y="146.4">32.768kHz</text>
<text x="137.2" y="146.4">C18</text>
<text x="146.6" y="146.4">C19</text>
<text x="156.1" y="147.8">CC2652R1FRGZ</text>
<text x="216.5" y="146.4">C21</text>
<text x="216.5" y="149.2">1pF</text>
<text x="113.5" y="151.1">12pF</text>
<text x="136.9" y="151.1">12pF</text>
<text x="146.4" y="151.1">1uF</text>
<text x="189.1" y="152.3">Y2</text>
<text x="189.1" y="154.6">48MHz</text>
</g>
<g font-size="2.1" fill="#f00">
<text x="201.4" y="72.9">DCDC_SW</text>
<text x="71.8" y="123">WMCU_RESET</text>
<text x="121.3" y="121.8">WMCU_TMS</text>
<text x="121.3" y="124.2">WMCU_TCK</text>
<text x="138.8" y="129.6">DCDC_SW</text>
</g>
<g font-size="2.1" fill="#004080">
<text x="180.9" y="117.1">VDDS2</text>
<text x="180.9" y="119.4">VDDS3</text>
<text x="157.3" y="121.8">JTAG_TMSC</text>
<text x="157.3" y="124.1">JTAG_TCKC</text>
<text x="174.8" y="124.1">VDDS_DCDC</text>
<text x="182.1" y="121.8">VDDS</text>
<text x="157.3" y="126.5">RESET_N</text>
<text x="157.3" y="131.2">DCDC_SW</text>
<text x="182" y="126.5">VDDR</text>
<text x="182" y="128.9">VDDR</text>
<text x="157.3" y="135.9">X32K_Q1</text>
<text x="182.4" y="135.9">RF_N</text>
<text x="182.5" y="133.6">RF_P</text>
<text x="157.3" y="138.3">X32K_Q2</text>
<text x="157.3" y="140.7">DCOUPL</text>
<text x="157.3" y="143">VSS</text>
<text x="179.7" y="140.7">X48M_N</text>
<text x="179.9" y="143">X48M_P</text>
</g>
<g font-size="2.1" fill="#808080">
<text x="283.6" y="118">C24</text>
<text x="283.4" y="121.6">DNM</text>
<text x="314.1" y="141.6">DNM</text>
<text x="314.3" y="138.1">C15</text>
</g>
<g font-size="1.7">
<text x="60" y="9.2">1</text>
<text x="137.1" y="9.2">2</text>
<text x="214.2" y="9.2">3</text>
<text x="291.4" y="9.2">4</text>
<text x="368.6" y="9.2">5</text>
<text x="19.6" y="45.2">A</text>
<text x="407.8" y="45.2">A</text>
<text x="19.6" y="113">B</text>
<text x="407.8" y="113">B</text>
<text x="19.6" y="180.9">C</text>
<text x="407.8" y="180.9">C</text>
<text x="19.6" y="248.8">D</text>
<text x="407.8" y="248.8">D</text>
<text x="60" y="283">1</text>
<text x="137.1" y="283">2</text>
<text x="214.2" y="283">3</text>
<text x="291.4" y="283">4</text>
<text x="368.6" y="283">5</text>
</g>
</svg>
